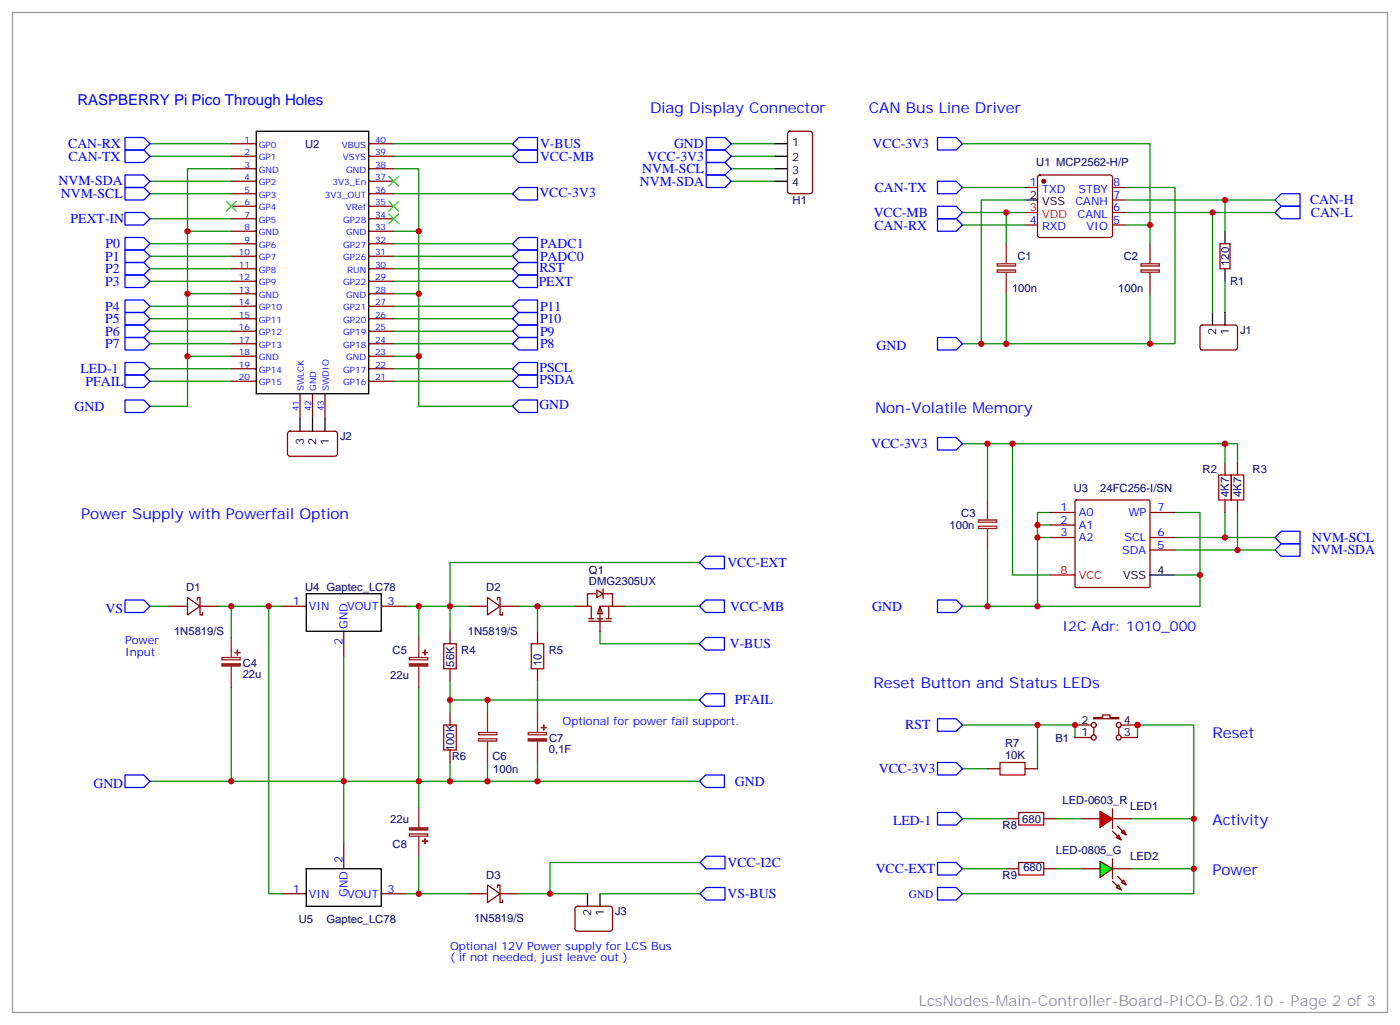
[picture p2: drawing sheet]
<svg xmlns="http://www.w3.org/2000/svg" width="395mm" height="289mm" viewBox="0 0 395 289" stroke-linecap="round" stroke-linejoin="round" font-family="sans-serif">
<path d="M42.3 44.1h23M42.3 40.6h23M111.1 44.1h33.5M169.3 178.2v3.5h28.3M176.4 171.1h21.2" fill="none" stroke="#008700" stroke-width=".35"/>
<path d="M35.3 38.8h5.3l1.7 1.8-1.7 1.7h-5.3zM35.3 42.3h5.3l1.7 1.8-1.7 1.8h-5.3zM144.6 44.1l1.8-1.8h5.3v3.6h-5.3zM199.1 169.3h5.3v3.6h-5.3l-1.7-1.8zM197.4 181.7l1.7-1.8h5.3v3.5h-5.3z" fill="none" stroke="#00f" stroke-width=".35"/>
<path d="M170.2 166.2v2.8" fill="none" stroke="#870000" stroke-width=".35"/>
<path d="M168.5 166.5l1.7 1.1-1.7 1z" fill="#fff" stroke="#870000" stroke-width=".35"/>
<g fill="none" stroke="#870000" stroke-width=".35">
<path d="M47.6 171.1h5.3M52.9 168.6l3.5 2.5-3.5 2.5zM55.7 169.3v-.7h.7v5h.7v-.7M56.4 171.1h5.3M79.4 171.1h7M97 178.2v7M107.6 171.1h7.1M127 178.2v3.5M132.3 171.1h5.3M137.6 168.6l3.5 2.5-3.5 2.5zM140.4 169.3v-.7h.7v5h.7v-.7M141.1 171.1h5.3"/>
<path d="M151.7 178.2v3.5M162.3 171.1h3.5M166.2 174.6h1.4M166.2 175.3h6.3M168.3 167.6h-2.5v3.5h1.1v3.5M168.6 174.6h1.4M169.3 171.1l.7 2.1h-1.4zM170.4 167.6h2.5v3.5h-3.6v7.1M171.1 174.6h1.4M171.8 171.1v3.5M172.9 171.1h3.5M127 188.7v3.6"/>
<path d="M151.7 188.7v3.6M127 201.1v3.5M127 211.7v3.5M278.7 217h3.5M289.3 217h3.5"/>
</g>
<path d="M199.1 157h5.3v3.5h-5.3l-1.7-1.7zM35.3 169.3h5.3l1.7 1.8-1.7 1.8h-5.3zM197.4 197.6l1.7-1.8h5.3v3.5h-5.3zM199.1 218.7h5.3v3.5h-5.3l-1.7-1.7zM264.6 215.2h5.3l1.7 1.8-1.7 1.7h-5.3zM264.6 202.8h5.3l1.7 1.8-1.7 1.8h-5.3zM264.6 229.3h5.3l1.7 1.8-1.7 1.7h-5.3zM264.6 250.5h5.3l1.7 1.7-1.7 1.8h-5.3z" fill="none" stroke="#00f" stroke-width=".35"/>
<g fill="none" stroke="#008700" stroke-width=".35">
<path d="M197.6 158.8h-70.6v12.3M61.7 171.1h17.7M65.3 171.1v8.8M114.7 171.1h3.5M127 171.1h-8.8v8.8M127 171.1h5.3M127 171.1v7.1M146.4 171.1h15.9M151.7 171.1v7.1M65.3 194v26.5M97 185.2v35.3M118.2 194v26.5"/>
<path d="M127 192.3v8.8M127 197.6h70.6M137.6 197.6v3.5M151.7 192.3v8.8M127 215.2v5.3M137.6 215.2v5.3M151.7 215.2v5.3M271.6 204.6h31.8v3.5M271.6 217h7.1M292.8 204.6v12.4M321 208.1v-3.5h15.9v47.6h-65.3M42.3 220.5h155.3"/>
<path d="M319.3 231.1h17.6"/>
</g>
<path d="M86.4 167.6h21.2v10.6h-21.2z" fill="none" stroke="#000" stroke-width=".35"/>
<path d="M125.2 181.7h3.6v7h-3.6zM149.9 181.7h3.6v7h-3.6zM125.2 204.6h3.6v7.1h-3.6zM282.2 215.2h7.1v3.5h-7.1z" fill="none" stroke="#a10000" stroke-width=".35"/>
<path d="M65.3 179.9v5.7M118.2 179.9v5.7M62.6 185.6h5.2v.6h-5.2zM65.3 188v6M115.5 185.6h5.2v.6h-5.2zM118.2 188v6M135 208.5h5.2v.6h-5.2zM135 206.7h5.2v.7h-5.2zM137.6 201.1v5.6M137.6 209.2v6" fill="none" stroke="#8c2424" stroke-width=".35"/>
<g fill="#8c2424" stroke="#8c2424" stroke-width=".35">
<path d="M62.6 187.3h5.2v.7h-5.2z"/>
<path d="M66.3 184.2h1.4z"/>
<path d="M67 183.4v1.5z"/>
<path d="M115.5 187.3h5.2v.7h-5.2z"/>
<path d="M119.2 184.2h1.4z"/>
<path d="M119.9 183.4v1.5z"/>
</g>
<g fill="#f00" stroke="#870000" stroke-width=".35">
<path d="M310.4 229l3.6 2.1-3.6 2.4z"/>
<path d="M314 228.2v5.7z"/>
</g>
<g fill="#870000" stroke="#870000" stroke-width=".35">
<path d="M314 234.6l1.4 1.4z"/>
<path d="M315.4 233.2l1.4 1.4z"/>
</g>
<g fill="#f00" stroke="#870000" stroke-width=".35">
<path d="M315 236.4l.7-.7 .7 1.4z"/>
<path d="M316.4 234.9l.7-.7 .8 1.5z"/>
</g>
<g fill="none" stroke="#870000" stroke-width=".35">
<path d="M65.3 40.6h7M65.3 44.1h7M65.3 47.6h7M65.3 51.2h7M65.3 54.7h7M65.3 58.2h7M104.1 40.6h7M104.1 44.1h7M104.1 47.6h7M104.1 51.2h7M104.1 54.7h7M104.1 58.2h7"/>
<path d="M289.3 52.9h3.5M293 49.6l.5-.2h19.8l.5 .2 .2 .5v16.2l-.3 .5-.4 .2h-19.8l-.5-.2-.2-.5v-16.2zM314 52.9h3.5M314 60h3.5M314 56.4h3.5M65.3 61.7h7M65.3 65.3h7M65.3 68.8h7M65.3 72.3h7M65.3 75.8h7M65.3 79.4h7M104.1 61.7h7"/>
<path d="M104.1 65.3h7M104.1 68.8h7M104.1 72.3h7M104.1 75.8h7M104.1 79.4h7M289.3 63.5h3.5M314 63.5h3.5M344.3 68.8h2.8v7h-2.8zM65.3 82.9h7M65.3 86.4h7M65.3 90h7M65.3 93.5h7"/>
<path d="M65.3 97h7M104.1 82.9h7M104.1 86.4h7M104.1 90h7M104.1 93.5h7M104.1 97h7M338.9 91.9l.5-.2 9.4 .1 .4 .6v5.9l-.7 .5-9.4-.1-.4-.6v-5.7zM65.3 100.5h7M65.3 104.1h7M65.3 107.6h7M84.7 111.1v7.1M88.2 111.1v7.1"/>
<path d="M91.7 111.1v7.1M104.1 100.5h7M104.1 104.1h7M104.1 107.6h7M81.4 121.9l.4-.2 13 .1 .4 .6v5.9l-.7 .5-12.9-.1-.5-.6v-5.7zM345.7 130.5v3.6M349.2 130.5v3.6M296.3 144.6h7.1M296.3 151.7h7.1M296.3 148.2h7.1M303.4 141.3l.3-.2h20.5l.3 .2 .1 24.2-.2 .3h-20.7l-.3-.2zM324.6 144.6h7"/>
<path d="M324.6 155.2h7M324.6 151.7h7M345.7 141.1v3.5M349.2 141.1v3.5M303.4 208.1h4.6M303.4 204.6h4.6M308.7 202.5h2.4v-.7h2.2v.7h2.4v.3h-7zM308.7 205.3v2.1M315.7 205.3v2.1M316.4 208.1h4.6M316.4 204.6h4.6M97 238.1v7.1"/>
<path d="M305.2 231.1h5.2M314 231.1h5.3M79.4 252.2h7M107.6 252.2h7.1M132.3 252.2h5.3M137.6 249.8l3.5 2.4-3.5 2.5zM140.4 250.5v-.7h.7v4.9h.7v-.7M141.1 252.2h5.3M162.5 256l.5-.2h9.4l.5 .7-.1 5.9-.6 .4h-9.5l-.4-.7v-5.6zM305.2 245.2h5.2M314 245.2h5.3"/>
<circle cx="308.7" cy="208.1" r=".71"/>
<circle cx="308.7" cy="204.6" r=".71"/>
<circle cx="315.7" cy="204.6" r=".71"/>
<circle cx="315.7" cy="208.1" r=".71"/>
</g>
<g fill="none" stroke="#008700" stroke-width=".35">
<path d="M42.3 51.2h23M42.3 54.7h23M65.3 47.6h-12.4v17.7M111.1 47.6h7.1v17.7M111.1 54.7h33.5M111.1 40.6h33.5M271.6 40.6h53v22.9h-7.1M271.6 52.9h17.7M271.6 60h17.7M284 60v8.8M289.3 56.4h-12.4v40.6h-5.3M317.5 52.9h14.1v44.1h-54.7"/>
<path d="M317.5 60h42.3M317.5 56.4h42.3M342.2 60v28.2M345.7 56.4v8.9M65.3 65.3h-12.4v49.4h-10.6M111.1 65.3h7.1v49.4h26.4M111.1 79.4h33.5M111.1 75.8h33.5M111.1 68.8h33.5M111.1 72.3h33.5M271.6 63.5h17.7M324.6 63.5v5.3"/>
<path d="M345.7 79.4v8.8M111.1 97h33.5M111.1 93.5h33.5M111.1 90h33.5M111.1 86.4h33.5M111.1 82.9h7.1M284 82.9v14.1M324.6 82.9v14.1M42.3 107.6h23M42.3 104.1h23M52.9 100.5h12.4M111.1 107.6h33.5"/>
<path d="M111.1 104.1h33.5M111.1 100.5h7.1M271.6 125.2h14.2v37.1h10.5M278.7 125.2v15.9M285.8 125.2h59.9v5.3M345.7 125.2h3.5v5.3M278.7 155.2v15.9M292.8 148.2h3.5M292.8 151.7h3.5M296.3 144.6h-3.5v26.5M331.6 144.6h7.1v26.5h-67.1M331.6 151.7h28.2"/>
<path d="M331.6 155.2h28.2M345.7 144.6v7.1M349.2 144.6v10.6M331.6 162.3h7.1M97 220.5v17.6M118.2 220.5v7M114.7 252.2h17.6M118.2 241.7v10.5M146.4 252.2h19.4M169.3 252.2h28.3"/>
</g>
<g fill="none" stroke="#00f" stroke-width=".35">
<path d="M264.6 38.8h5.3l1.7 1.8-1.7 1.7h-5.3zM35.3 49.4h5.3l1.7 1.8-1.7 1.7h-5.3zM35.3 52.9h5.3l1.7 1.8-1.7 1.7h-5.3zM144.6 54.7l1.8-1.8h5.3v3.5h-5.3zM144.6 40.6l1.8-1.8h5.3v3.5h-5.3zM264.6 51.2h5.3l1.7 1.7-1.7 1.8h-5.3zM264.6 58.2h5.3l1.7 1.8-1.7 1.7h-5.3zM361.6 54.7h5.3v3.5h-5.3l-1.8-1.8zM361.6 58.2h5.3v3.5h-5.3l-1.8-1.7zM144.6 72.3l1.8-1.7h5.3v3.5h-5.3zM144.6 75.8l1.8-1.7h5.3v3.5h-5.3zM144.6 68.8l1.8-1.8h5.3v3.6h-5.3z"/>
<path d="M146.4 77.6h5.3v3.5h-5.3l-1.8-1.7zM264.6 61.7h5.3l1.7 1.8-1.7 1.8h-5.3zM144.6 93.5l1.8-1.8h5.3v3.5h-5.3zM144.6 90l1.8-1.8h5.3v3.5h-5.3zM144.6 86.4l1.8-1.7h5.3v3.5h-5.3zM146.4 95.2h5.3v3.6h-5.3l-1.8-1.8zM264.6 95.2h5.3l1.7 1.8-1.7 1.8h-5.3zM35.3 112.9h5.3l1.7 1.8-1.7 1.7h-5.3zM35.3 102.3h5.3l1.7 1.8-1.7 1.7h-5.3zM144.6 107.6l1.8-1.8h5.3v3.6h-5.3zM144.6 104.1l1.8-1.8h5.3v3.5h-5.3zM146.4 112.9h5.3v3.5h-5.3l-1.8-1.7z"/>
<path d="M264.6 123.5h5.3l1.7 1.7-1.7 1.8h-5.3zM359.8 155.2l1.8-1.7h5.3v3.5h-5.3zM361.6 149.9h5.3v3.6h-5.3l-1.8-1.8zM264.6 169.3h5.3l1.7 1.8-1.7 1.8h-5.3zM35.3 218.7h5.3l1.7 1.8-1.7 1.7h-5.3zM197.6 252.2l1.7-1.7h5.3v3.5h-5.3z"/>
</g>
<g fill="none" stroke="#000" stroke-width=".35">
<path d="M72.3 37h31.8v74.1h-31.8zM289.3 56.4h3.5M345.7 65.3v3.5M345.7 75.8v3.6M342.2 88.2v3.5M345.7 88.2v3.5M84.7 118.2v3.5M88.2 118.2v3.5M91.7 118.2v3.5M324.6 162.3h7M86.4 245.2h21.2v10.6h-21.2zM165.8 252.2v3.6"/>
<path d="M169.3 252.2v3.6"/>
</g>
<path d="M109.7 56.8l2.8 2.8M109.7 49.7l2.8 2.9M112.5 56.8l-2.8 2.8M112.5 49.7l-2.8 2.9M109.7 60.3l2.8 2.8M112.5 60.3l-2.8 2.8" fill="none" stroke="#3c3" stroke-width=".35"/>
<path d="M289.3 60h3.5M296.3 162.3h7.1" fill="none" stroke="#f00" stroke-width=".35"/>
<g fill="none" stroke="#8c2424" stroke-width=".35">
<path d="M281.4 76.2h5.2v.6h-5.2zM281.4 74.4h5.2v.7h-5.2zM284 68.8v5.6M284 76.9v6M322 76.2h5.2v.6h-5.2zM322 74.4h5.2v.7h-5.2zM324.6 68.8v5.6M324.6 76.9v6M276.2 148.5h5.1v.7h-5.1zM276.2 146.8h5.1v.6h-5.1zM278.7 141.1v5.7M278.7 149.2v6"/>
<path d="M115.5 235.4h5.2v.6h-5.2zM118.2 227.5v6M118.2 236v5.7"/>
</g>
<path d="M344 134.1h3.5v7h-3.5zM347.5 134.1h3.5v7h-3.5z" fill="none" stroke="#a10000" stroke-width=".35"/>
<circle cx="294.6" cy="51.2" r=".53" fill="#870000" stroke="#870000" stroke-width=".35"/>
<g fill="#8c2424" stroke="#8c2424" stroke-width=".35">
<path d="M115.5 233.6h5.2v.6h-5.2z"/>
<path d="M119.2 237.4h1.4z"/>
<path d="M119.9 236.7v1.4z"/>
</g>
<g fill="#0f0" stroke="#870000" stroke-width=".35">
<path d="M316.4 249.1l.7-.7 .8 1.4z"/>
<path d="M315 250.5l.7-.7 .7 1.4z"/>
</g>
<g fill="#870000" stroke="#870000" stroke-width=".35">
<path d="M315.4 247.3l1.4 1.4z"/>
<path d="M314 248.7l1.4 1.4z"/>
</g>
<path d="M314 242.4v5.6z" fill="#f00" stroke="#870000" stroke-width=".35"/>
<path d="M310.4 243.1l3.6 2.1-3.6 2.5z" fill="#0f0" stroke="#870000" stroke-width=".35"/>
<g fill="none" stroke="#008700" stroke-width=".35">
<path d="M206.4 40.6h12.3M206.4 44.1h12.3M206.4 47.6h12.3M206.4 51.2h12.3M42.3 75.8h23M42.3 72.3h23M42.3 79.4h23M42.3 68.8h23M42.3 61.7h23M42.3 97h23M42.3 93.5h23M42.3 90h23"/>
<path d="M42.3 86.4h23M52.9 82.9h12.4M42.3 171.1h5.3M75.8 171.1v81.1h3.6M271.6 231.1h12.4M298.1 231.1h7.1M197.6 243.4h-42.4v8.8M271.6 245.2h12.4M298.1 245.2h7.1M319.3 245.2h17.6"/>
</g>
<g fill="none" stroke="#00f" stroke-width=".35">
<path d="M199.3 38.8h5.3l1.8 1.8-1.8 1.7h-5.3zM35.3 60h5.3l1.7 1.7-1.7 1.8h-5.3zM199.3 42.3h5.3l1.8 1.8-1.8 1.8h-5.3zM199.3 45.9h5.3l1.8 1.7-1.8 1.8h-5.3zM199.3 49.4h5.3l1.8 1.8-1.8 1.7h-5.3zM35.3 77.6h5.3l1.7 1.8-1.7 1.7h-5.3zM35.3 74.1h5.3l1.7 1.7-1.7 1.8h-5.3zM35.3 70.6h5.3l1.7 1.7-1.7 1.8h-5.3zM35.3 67h5.3l1.7 1.8-1.7 1.8h-5.3zM35.3 95.2h5.3l1.7 1.8-1.7 1.8h-5.3zM35.3 91.7h5.3l1.7 1.8-1.7 1.7h-5.3zM35.3 88.2h5.3l1.7 1.8-1.7 1.7h-5.3z"/>
<path d="M35.3 84.7h5.3l1.7 1.7-1.7 1.8h-5.3zM35.3 105.8h5.3l1.7 1.8-1.7 1.8h-5.3zM197.6 243.4l1.7-1.7h5.3v3.5h-5.3zM264.6 243.4h5.3l1.7 1.8-1.7 1.7h-5.3z"/>
</g>
<path d="M63.9 56.8l2.8 2.8M66.7 56.8l-2.8 2.8" fill="none" stroke="#3c3" stroke-width=".35"/>
<path d="M3.5 3.5h388.1v282.3h-388.1z" fill="none" stroke="#999" stroke-width=".35"/>
<path d="M149 206.7h5.2v.7h-5.2zM151.7 201.1v5.6M151.7 209.2v6" fill="none" stroke="#8c2424" stroke-width=".35"/>
<g fill="#8c2424" stroke="#8c2424" stroke-width=".35">
<path d="M149 208.5h5.2v.6h-5.2z"/>
<path d="M152.8 205.3l1.4 .1z"/>
<path d="M153.4 204.6l.1 1.4z"/>
</g>
<path d="M287.5 229.3h7.1v3.5h-7.1zM287.5 243.4h7.1v3.5h-7.1z" fill="none" stroke="#a10000" stroke-width=".35"/>
<path d="M222.5 37.2l.5-.2h5.6l.7 .5v16.5l-.5 .6-5.8 .1-.7-.5-.1-16.5zM284 231.1h3.5M294.6 231.1h3.5M284 245.2h3.5M294.6 245.2h3.5" fill="none" stroke="#870000" stroke-width=".35"/>
<path d="M218.7 40.6h3.5M218.7 44.1h3.5M218.7 47.6h3.5M218.7 51.2h3.5" fill="none" stroke="#000" stroke-width=".35"/>
<g fill="#c00">
<circle cx="118.2" cy="171.1" r=".88"/>
<circle cx="127" cy="171.1" r=".88"/>
<circle cx="118.2" cy="220.5" r=".88"/>
<circle cx="127" cy="197.6" r=".88"/>
<circle cx="97" cy="220.5" r=".88"/>
<circle cx="65.3" cy="171.1" r=".88"/>
<circle cx="151.7" cy="171.1" r=".88"/>
<circle cx="137.6" cy="197.6" r=".88"/>
<circle cx="65.3" cy="220.5" r=".88"/>
<circle cx="127" cy="220.5" r=".88"/>
<circle cx="151.7" cy="220.5" r=".88"/>
<circle cx="137.6" cy="220.5" r=".88"/>
<circle cx="292.8" cy="204.6" r=".88"/>
<circle cx="52.9" cy="100.5" r=".88"/>
<circle cx="292.8" cy="148.2" r=".88"/>
<circle cx="292.8" cy="151.7" r=".88"/>
<circle cx="292.8" cy="171.1" r=".88"/>
<circle cx="278.7" cy="171.1" r=".88"/>
<circle cx="338.7" cy="162.3" r=".88"/>
<circle cx="345.7" cy="151.7" r=".88"/>
<circle cx="278.7" cy="125.2" r=".88"/>
<circle cx="285.8" cy="125.2" r=".88"/>
<circle cx="345.7" cy="125.2" r=".88"/>
<circle cx="349.3" cy="155.2" r=".88"/>
<circle cx="342.2" cy="60" r=".88"/>
<circle cx="345.7" cy="56.4" r=".88"/>
<circle cx="324.6" cy="63.5" r=".88"/>
<circle cx="303.4" cy="204.6" r=".88"/>
<circle cx="321" cy="204.6" r=".88"/>
<circle cx="284" cy="60" r=".88"/>
<circle cx="276.9" cy="97" r=".88"/>
<circle cx="324.6" cy="97" r=".88"/>
<circle cx="284" cy="97" r=".88"/>
<circle cx="118.2" cy="252.2" r=".88"/>
<circle cx="118.2" cy="65.3" r=".88"/>
<circle cx="118.2" cy="82.9" r=".88"/>
<circle cx="118.2" cy="100.5" r=".88"/>
<circle cx="52.9" cy="65.3" r=".88"/>
<circle cx="52.9" cy="82.9" r=".88"/>
<circle cx="155.2" cy="252.2" r=".88"/>
<circle cx="336.9" cy="231.1" r=".88"/>
<circle cx="336.9" cy="245.2" r=".88"/>
<circle cx="75.8" cy="171.1" r=".88"/>
</g>
<g font-size="4.2" fill="#00f">
<text x="21.9" y="29.7">RASPBERRY Pi Pico Through Holes</text>
<text x="183.4" y="31.8">Diag Display Connector</text>
<text x="245.2" y="31.8">CAN Bus Line Driver</text>
<text x="246.9" y="116.4">Non-Volatile Memory</text>
<text x="22.9" y="146.4">Power Supply with Powerfail Option</text>
<text x="246.5" y="194">Reset Button and Status LEDs</text>
<text x="342.2" y="208.1">Reset</text>
<text x="342.2" y="232.8">Activity</text>
<text x="342.2" y="246.9">Power</text>
</g>
<text font-size="4.2" fill="#999" x="259.3" y="284">LcsNodes-Main-Controller-Board-PICO-B.02.10 - Page 2 of 3</text>
<g font-size="3.9" fill="#00f">
<text x="19.2" y="41.9">CAN-RX</text>
<text x="152.4" y="41.9">V-BUS</text>
<text x="190.2" y="41.8">GND</text>
<text x="246.3" y="41.8">VCC-3V3</text>
<text x="19.4" y="45.4">CAN-TX</text>
<text x="152.4" y="45.4">VCC-MB</text>
<text x="182.7" y="45.4">VCC-3V3</text>
<text x="16.5" y="52.3">NVM-SDA</text>
<text x="180.6" y="52.4">NVM-SDA</text>
<text x="181.2" y="48.9">NVM-SCL</text>
<text x="17.2" y="55.8">NVM-SCL</text>
<text x="152.2" y="55.5">VCC-3V3</text>
<text x="246.9" y="54.2">CAN-TX</text>
<text x="369.7" y="57.7">CAN-H</text>
<text x="19.9" y="63">PEXT-IN</text>
<text x="246.6" y="61.2">VCC-MB</text>
<text x="246.8" y="64.8">CAN-RX</text>
<text x="370" y="61.2">CAN-L</text>
<text x="29.8" y="70.1">P0</text>
<text x="152.4" y="70">PADC1</text>
<text x="29.7" y="77.1">P2</text>
<text x="29.7" y="73.6">P1</text>
<text x="152.2" y="76.7">RST</text>
<text x="152.4" y="73.5">PADC0</text>
<text x="29.7" y="80.6">P3</text>
<text x="152" y="80.6">PEXT</text>
<text x="29.7" y="87.7">P4</text>
<text x="152.4" y="87.6">P11</text>
<text x="29.7" y="94.7">P6</text>
<text x="29.7" y="91.2">P5</text>
<text x="152.4" y="94.7">P9</text>
<text x="152.4" y="91.2">P10</text>
<text x="29.7" y="98.3">P7</text>
<text x="152.4" y="98.2">P8</text>
<text x="247.4" y="98.8">GND</text>
<text x="22.7" y="105.3">LED-1</text>
<text x="152.2" y="104.9">PSCL</text>
<text x="24.2" y="108.9">PFAIL</text>
<text x="152.2" y="108.4">PSDA</text>
<text x="21" y="115.9">GND</text>
<text x="152.2" y="115.5">GND</text>
<text x="245.9" y="126.5">VCC-3V3</text>
<text x="370.3" y="152.9">NVM-SCL</text>
<text x="205.3" y="160.1">VCC-EXT</text>
<text x="370" y="156.5">NVM-SDA</text>
<text x="29.8" y="172.9">VS</text>
<text x="206" y="172.4">VCC-MB</text>
<text x="246.2" y="172.3">GND</text>
<text x="299.9" y="178.2">I2C Adr: 1010_000</text>
<text x="206" y="183">V-BUS</text>
<text x="207.4" y="198.8">PFAIL</text>
<text x="255.5" y="205.9">RST</text>
<text x="207.4" y="221.7">GND</text>
<text x="248" y="218.2">VCC-3V3</text>
<text x="26.4" y="222.2">GND</text>
<text x="252.1" y="232.8">LED-1</text>
<text x="205.3" y="244.8">VCC-I2C</text>
<text x="247.2" y="246.5">VCC-EXT</text>
<text x="205.3" y="253.5">VS-BUS</text>
</g>
<g font-size="3.2" fill="#000080">
<text x="86.1" y="41.8">U2</text>
<text x="292.5" y="47">U1 MCP2562-H/P</text>
<text x="223.7" y="57.6">H1</text>
<text x="287.2" y="73.5">C1</text>
<text x="317.2" y="73.4">C2</text>
<text x="346.9" y="75.1" transform="rotate(-90 346.9 75.1)">120</text>
<text x="285.6" y="82.3">100n</text>
<text x="315.6" y="82.3">100n</text>
<text x="347.1" y="80.5">R1</text>
<text x="350" y="94.3">J1</text>
<text x="96" y="124.2">J2</text>
<text x="339.4" y="133.4">R2</text>
<text x="353.5" y="133.4">R3</text>
<text x="303.1" y="138.7">U3</text>
<text x="310.5" y="138.7">24FC256-I/SN</text>
<text x="346.8" y="140.3" transform="rotate(-90 346.8 140.3)">4K7</text>
<text x="350.4" y="140.3" transform="rotate(-90 350.4 140.3)">4K7</text>
<text x="268" y="149.3">100n</text>
<text x="271.3" y="145.8">C3</text>
<text x="52.6" y="166.8">D1</text>
<text x="86.1" y="166.9">U4 Gaptec_LC78</text>
<text x="137.2" y="166.8">D2</text>
<text x="166.2" y="165.1">DMG2305UX</text>
<text x="166.2" y="162">Q1</text>
<text x="49.1" y="179.2">1N5819/S</text>
<text x="132" y="179.2">1N5819/S</text>
<text x="110.8" y="184.6">C5</text>
<text x="130.2" y="184.6">R4</text>
<text x="154.9" y="184.6">R5</text>
<text x="68.5" y="191.3">22u</text>
<text x="68.5" y="188.1">C4</text>
<text x="110.1" y="191.6">22u</text>
<text x="128.1" y="188.1" transform="rotate(-90 128.1 188.1)">56K</text>
<text x="152.8" y="188" transform="rotate(-90 152.8 188)">10</text>
<text x="154.9" y="209.3">C7</text>
<text x="297.8" y="209.3">B1</text>
<text x="127.5" y="214.6">R6</text>
<text x="128.1" y="212" transform="rotate(-90 128.1 212)">100K</text>
<text x="139" y="214.6">C6</text>
<text x="154.9" y="212.5">0,1F</text>
<text x="283.6" y="214.1">10K</text>
<text x="283.6" y="210.9">R7</text>
<text x="139.2" y="218.1">100n</text>
<text x="299.8" y="226.9">LED-0603_R</text>
<text x="110.1" y="232.4">22u</text>
<text x="282.9" y="233.9">R8</text>
<text x="288.5" y="232.3">680</text>
<text x="319" y="228.7">LED1</text>
<text x="110.8" y="239.4">C8</text>
<text x="288.8" y="245.9">680</text>
<text x="298" y="241">LED-0805_G</text>
<text x="319" y="242.8">LED2</text>
<text x="137.2" y="248">D3</text>
<text x="282.9" y="248.1">R9</text>
<text x="84.3" y="260.6">U5</text>
<text x="92.1" y="260.6">Gaptec_LC78</text>
<text x="133.8" y="260.3">1N5819/S</text>
<text x="173.6" y="258.3">J3</text>
</g>
<g font-size="3.2">
<text x="223.6" y="41.3">1</text>
<text x="223.6" y="45.5">2</text>
<text x="223.6" y="49">3</text>
<text x="223.6" y="52.6">4</text>
<text x="290.6" y="56.1">2</text>
<text x="294.1" y="57.9">VSS</text>
<text x="343.3" y="94.4" transform="rotate(-90 343.3 94.4)">2</text>
<text x="346.8" y="94.4" transform="rotate(-90 346.8 94.4)">1</text>
<text x="85.7" y="125.5" transform="rotate(-90 85.7 125.5)">3</text>
<text x="89.3" y="125.5" transform="rotate(-90 89.3 125.5)">2</text>
<text x="92.8" y="125.5" transform="rotate(-90 92.8 125.5)">1</text>
<text x="326.7" y="161.9">4</text>
<text x="317" y="163.3">VSS</text>
<text x="305.3" y="207.8">1</text>
<text x="305.3" y="204.3">2</text>
<text x="317.1" y="207.8">3</text>
<text x="317.1" y="204.3">4</text>
<text x="166.9" y="258.5" transform="rotate(-90 166.9 258.5)">2</text>
<text x="170.4" y="258.5" transform="rotate(-90 170.4 258.5)">1</text>
</g>
<g font-size="3.2" fill="#00f">
<text x="290.6" y="52.6">1</text>
<text x="314.1" y="52.6">8</text>
<text x="294.1" y="54.3">TXD</text>
<text x="303.5" y="57.9">CANH</text>
<text x="304.4" y="54.3">STBY</text>
<text x="314.1" y="59.6">6</text>
<text x="314.1" y="56.1">7</text>
<text x="290.6" y="63.1">4</text>
<text x="294.1" y="64.9">RXD</text>
<text x="304.1" y="61.4">CANL</text>
<text x="306.7" y="64.9">VIO</text>
<text x="314.1" y="63.1">5</text>
<text x="299.3" y="144.3">1</text>
<text x="299.3" y="147.8">2</text>
<text x="304.4" y="145.7">A0</text>
<text x="304.4" y="149.2">A1</text>
<text x="318.4" y="145.7">WP</text>
<text x="326.7" y="144.3">7</text>
<text x="299.3" y="151.3">3</text>
<text x="304.4" y="152.8">A2</text>
<text x="317.3" y="152.8">SCL</text>
<text x="326.7" y="154.9">5</text>
<text x="326.7" y="151.3">6</text>
<text x="316.7" y="156.3">SDA</text>
<text x="82.6" y="170.7">1</text>
<text x="87.1" y="172.2">VIN</text>
<text x="97.9" y="172.2">VOUT</text>
<text x="109.4" y="170.7">3</text>
<text x="98.1" y="177.4" transform="rotate(-90 98.1 177.4)">GND</text>
<text x="35.3" y="185.2">Input</text>
<text x="35.3" y="181.7">Power</text>
<text x="96.7" y="181.9" transform="rotate(-90 96.7 181.9)">2</text>
<text x="158.7" y="204.6">Optional for power fail support.</text>
<text x="96.7" y="243.4" transform="rotate(-90 96.7 243.4)">2</text>
<text x="82.6" y="251.9">1</text>
<text x="109.4" y="251.9">3</text>
<text x="87.1" y="253.3">VIN</text>
<text x="97.9" y="253.3">VOUT</text>
<text x="98.1" y="253.2" transform="rotate(-90 98.1 253.2)">GND</text>
<text x="256.5" y="253.5">GND</text>
<text x="127" y="268.1">Optional 12V Power supply for LCS Bus</text>
<text x="127" y="271.3">( if not needed, just leave out )</text>
</g>
<g font-size="3.2" fill="#f00">
<text x="290.6" y="59.6">3</text>
<text x="294.1" y="61.4">VDD</text>
<text x="299.3" y="161.9">8</text>
<text x="304.4" y="163.3">VCC</text>
</g>
<g font-size="2.5" fill="#00f">
<text x="69" y="40.2">1</text>
<text x="73" y="41.6">GP0</text>
<text x="96.5" y="41.6">VBUS</text>
<text x="105.8" y="40.2">40</text>
<text x="69" y="47.3">3</text>
<text x="69" y="43.7">2</text>
<text x="73" y="45.2">GP1</text>
<text x="96.8" y="45.2">VSYS</text>
<text x="105.8" y="43.7">39</text>
<text x="105.8" y="47.3">38</text>
<text x="69" y="50.8">4</text>
<text x="73" y="52.2">GP2</text>
<text x="73" y="48.7">GND</text>
<text x="93.9" y="52.2">3V3_En</text>
<text x="97.7" y="48.7">GND</text>
<text x="105.8" y="50.8">37</text>
<text x="69" y="57.9">6</text>
<text x="69" y="54.3">5</text>
<text x="73" y="59.3">GP4</text>
<text x="73" y="55.7">GP3</text>
<text x="91.7" y="55.7">3V3_OUT</text>
<text x="97.6" y="59.3">VRef</text>
<text x="105.8" y="54.3">36</text>
<text x="105.8" y="57.9">35</text>
<text x="69" y="64.9">8</text>
<text x="69" y="61.4">7</text>
<text x="73" y="62.8">GP5</text>
<text x="96.8" y="62.8">GP28</text>
<text x="105.8" y="61.4">34</text>
<text x="105.8" y="64.9">33</text>
<text x="67.4" y="72">10</text>
<text x="69" y="68.4">9</text>
<text x="73" y="69.9">GP6</text>
<text x="73" y="66.3">GND</text>
<text x="96.8" y="69.9">GP27</text>
<text x="97.7" y="66.3">GND</text>
<text x="105.8" y="68.4">32</text>
<text x="105.8" y="72">31</text>
<text x="67.4" y="75.5">11</text>
<text x="73" y="76.9">GP8</text>
<text x="73" y="73.4">GP7</text>
<text x="96.8" y="73.4">GP26</text>
<text x="98" y="76.9">RUN</text>
<text x="105.8" y="75.5">30</text>
<text x="67.4" y="82.6">13</text>
<text x="67.4" y="79">12</text>
<text x="73" y="84">GND</text>
<text x="73" y="80.4">GP9</text>
<text x="96.8" y="80.4">GP22</text>
<text x="97.7" y="84">GND</text>
<text x="105.8" y="79">29</text>
<text x="105.8" y="82.6">28</text>
<text x="67.4" y="89.6">15</text>
<text x="67.4" y="86.1">14</text>
<text x="73" y="87.5">GP10</text>
<text x="96.8" y="87.5">GP21</text>
<text x="105.8" y="86.1">27</text>
<text x="105.8" y="89.6">26</text>
<text x="67.4" y="93.1">16</text>
<text x="73" y="94.5">GP12</text>
<text x="73" y="91">GP11</text>
<text x="96.8" y="91">GP20</text>
<text x="96.8" y="94.5">GP19</text>
<text x="105.8" y="93.1">25</text>
<text x="67.4" y="100.2">18</text>
<text x="67.4" y="96.7">17</text>
<text x="73" y="101.6">GND</text>
<text x="73" y="98.1">GP13</text>
<text x="96.8" y="98.1">GP18</text>
<text x="97.7" y="101.6">GND</text>
<text x="105.8" y="96.7">24</text>
<text x="105.8" y="100.2">23</text>
<text x="67.4" y="107.2">20</text>
<text x="67.4" y="103.7">19</text>
<text x="73" y="105.1">GP14</text>
<text x="96.8" y="105.1">GP17</text>
<text x="105.8" y="103.7">22</text>
<text x="105.8" y="107.2">21</text>
<text x="73" y="108.7">GP15</text>
<text x="85.7" y="110.4" transform="rotate(-90 85.7 110.4)">SWLCK</text>
<text x="89.3" y="110.4" transform="rotate(-90 89.3 110.4)">GND</text>
<text x="92.8" y="110.4" transform="rotate(-90 92.8 110.4)">SWDIO</text>
<text x="96.8" y="108.7">GP16</text>
<text x="84.3" y="116" transform="rotate(-90 84.3 116)">41</text>
<text x="87.8" y="116" transform="rotate(-90 87.8 116)">42</text>
<text x="91.4" y="116" transform="rotate(-90 91.4 116)">43</text>
</g>
</svg>
